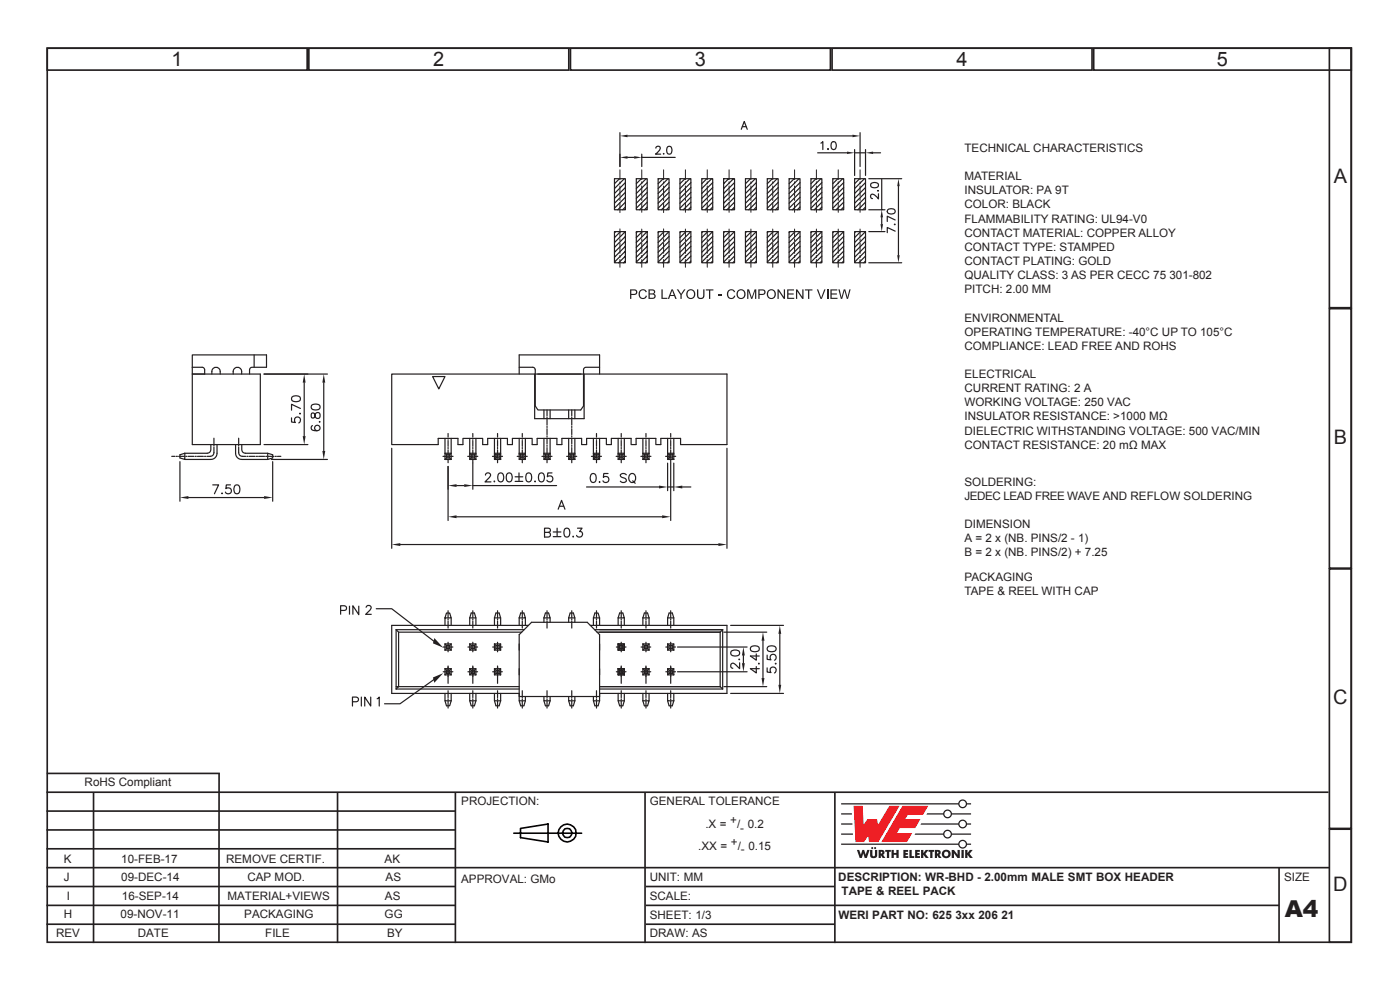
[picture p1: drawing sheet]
<svg xmlns="http://www.w3.org/2000/svg" width="297mm" height="210mm" viewBox="0 0 297 210" stroke-linecap="round" stroke-linejoin="round" font-family="sans-serif">
<!-- layer: Calque 1 -->
<g fill="none" stroke="#231f20" stroke-width=".35">
<path d="M10 10.2h276.7v189.7h-276.7zM10 10.2h55.2v4.7h-55.2zM65.5 10.2h55.2v4.7h-55.2zM121 10.2h55.2v4.7h-55.2zM176.5 10.2h55.2v4.7h-55.2zM232 10.2h54.7v4.7h-54.7zM282 10.2h4.7v55.1h-4.7zM282 65.5h4.7v55h-4.7zM282 120.7h4.7v55h-4.7zM9.8 168h272M9.8 176h86.7M9.8 172h86.7"/>
<path d="M9.9 164.1h36.7M19.8 168v32M46.5 164l-.1 36M71.6 168v32M96.6 168v32M136.8 168v32M177.1 168v32M282 175.9h4.7v24h-4.7zM9.8 192h86.7M9.8 188h86.7M9.8 196h86.7M9.8 184h272.2"/>
<path d="M9.8 180h86.7M137 192h134.3M137 188h40.1M137 196h40.1M271.3 184v16"/>
</g>
<g fill="none" stroke="#000" stroke-width=".34">
<path d="M109 176.7h14.4M110.4 175.7l5.9-.9v3.8l-5.9-.9z"/>
<circle cx="120.3" cy="176.7" r="1.88"/>
<circle cx="120.3" cy="176.7" r="1.02"/>
</g>
<g fill="#ee1d23">
<path d="M181.1 170.9h1.9l.2 4 .9-1.2h2l.2 1.3 2.4-4.1h2.1l-4.5 7.7h-1.9l-.2-1.3-.9 1.3h-1.8z"/>
<path d="M191.4 170.9h5.5l-1.1 1.9h-3.2l-.6 .9h3.3l-1.1 1.9h-3.3l-.6 1.1h3.2l-1.1 1.9h-5.4z"/>
</g>
<g fill="#231f20">
<path d="M181.8 180.3h.5l.3 1 .3-1h.4l.3 1 .4-1h.5l-.6 1.7h-.5l-.3-1-.3 1h-.4z"/>
<path d="M184.6 180.3h.5v1.2l.2 .1 .3-.1v-1.2h.5v1.1a.76 .76 0 0 1-.8 .6 .76 .76 0 0 1-.7-.6z"/>
<path d="M187.8 180.3h1.2v.4h-.4v1.3h-.5l.1-1.3h-.4z"/>
<path d="M189.1 180.3h.5v.6h.6v-.6h.5l-.1 1.7h-.4v-.7h-.6v.7h-.5z"/>
<path d="M191.6 180.3h1.1v.4h-.6v.2h.5v.4h-.5v.3h.6v.4h-1.1z"/>
<path d="M192.9 180.3h.5v1.3h.5v.4h-1z"/>
<path d="M194.1 180.3h1v.4h-.5v.2h.5v.4h-.5v.3h.6v.4h-1.1z"/>
<path d="M195.4 180.3h.5v.7l.5-.7h.6l-.7 .8 .7 .9h-.6l-.5-.7v.7h-.5z"/>
<path d="M197 180.3h1.2v.4h-.4v1.3h-.5v-1.3h-.3z"/>
<path d="M201.9 180.3h.5l.8 1-.1-1h.5v1.7h-.5l-.7-1.1v1.1h-.5z"/>
<path d="M204 180.3h.5v1.7h-.5z"/>
<path d="M204.7 180.3h.5v.7l.5-.7h.6l-.6 .8 .7 .9h-.6l-.6-.7v.7h-.5z"/>
<circle cx="185" cy="179.9" r=".22"/>
<circle cx="185.7" cy="179.9" r=".22"/>
</g>
<g fill="#231f20">
<path d="M186.4 180.3h.5a.55 .55 0 0 1 .7 .3 .55 .55 0 0 1-.3 .7l.5 .7h-.5l-.4-.6v.6h-.5zM186.9 180.7v.3h.2v-.2z" fill-rule="evenodd"/>
<path d="M198.3 180.3h.6a.55 .55 0 0 1 .6 .3 .55 .55 0 0 1-.2 .7l.4 .7h-.5l-.4-.6v.6h-.5zM198.8 180.7v.3h.2l.1-.2z" fill-rule="evenodd"/>
<path d="M199.8 181.1a.95 .95 0 0 1 1.9 0 .95 .95 0 0 1-1.9 0zM200.3 181.2a.5 .5 0 0 0 1 0 .5 .5 0 0 0-1 0z" fill-rule="evenodd"/>
</g>
<path d="M178.4 176.9h2.6M178.4 174.8h2.4M178.4 172.6h2.3" fill="none" stroke="#231f20" stroke-width=".27"/>
<g fill="#231f20">
<path d="M203.5 170.5a.7 .7 0 0 1 1.4 0 .7 .7 0 0 1-1.4 0zM178.4 170.4h24.9a.94 .94 0 0 1 .9-.8 .94 .94 0 0 1 1 .8h.8v.2h-.8a.94 .94 0 0 1-1 .9 .94 .94 0 0 1-.9-.9h-24.9z" fill-rule="evenodd"/>
<path d="M200.3 172.6a.7 .7 0 0 1 1.4 0 .7 .7 0 0 1-1.4 0zM196.7 172.5h3.4a.94 .94 0 0 1 .9-.8 .94 .94 0 0 1 1 .8h4v.3h-4a.94 .94 0 0 1-1 .8 .94 .94 0 0 1-.9-.8h-3.6z" fill-rule="evenodd"/>
<path d="M203.5 174.8a.7 .7 0 0 1 1.4 0 .7 .7 0 0 1-1.4 0zM195.4 174.7h7.9a.94 .94 0 0 1 .9-.9 .94 .94 0 0 1 1 .9h.8v.2h-.8a.94 .94 0 0 1-1 .8 .94 .94 0 0 1-.9-.8h-8z" fill-rule="evenodd"/>
<path d="M200.3 176.9a.7 .7 0 0 1 1.4 0 .7 .7 0 0 1-1.4 0zM194.2 176.8h5.9a.94 .94 0 0 1 .9-.8 .94 .94 0 0 1 1 .8h4v.3h-4a.94 .94 0 0 1-1 .8 .94 .94 0 0 1-.9-.8h-6.1z" fill-rule="evenodd"/>
<path d="M203.5 179.1a.7 .7 0 0 1 1.4 0 .7 .7 0 0 1-1.4 0zM178.4 178.9h24.9a.94 .94 0 0 1 .9-.8 .94 .94 0 0 1 1 .8h.8v.3h-.8a.94 .94 0 0 1-1 .8 .94 .94 0 0 1-.9-.8h-24.9z" fill-rule="evenodd"/>
</g>
<g fill="none" stroke="#231f20" stroke-width=".25">
<path d="M139.6 37.9h2.3v6.6h-2.3zM139.6 37.9h.1M140.7 37.9l-1.1 1.1M141.7 37.9l-2.1 2.1M141.9 38.7l-2.3 2.3M141.9 39.8l-2.3 2.3M144.3 37.9h2.3v6.6h-2.3zM144.3 37.9h.1M145.3 37.9l-1 1.1M146.3 37.9l-2 2.1M146.6 38.7l-2.3 2.3M146.6 39.8l-2.3 2.3"/>
<path d="M148.9 37.9h2.3v6.6h-2.3zM148.9 37.9h.1M149.9 37.9l-1 1.1M151 37.9l-2.1 2.1M151.2 38.7l-2.3 2.3M151.2 39.8l-2.3 2.3M153.5 37.9h2.3v6.6h-2.3zM153.5 37.9h.1M154.6 37.9l-1.1 1.1M155.6 37.9l-2.1 2.1M155.8 38.7l-2.3 2.3M155.8 39.8l-2.3 2.3"/>
<path d="M158.1 37.9h2.4v6.6h-2.4zM158.2 37.9h-.1M159.2 37.9l-1.1 1.1M160.2 37.9l-2.1 2.1M160.5 38.7l-2.4 2.3M160.5 39.8l-2.4 2.3M162.8 37.9h2.3v6.6h-2.3zM162.8 37.9h.1M163.8 37.9l-1 1.1M164.9 37.9l-2.1 2.1M165.1 38.7l-2.3 2.3M165.1 39.8l-2.3 2.3"/>
<path d="M167.4 37.9h2.3v6.6h-2.3zM167.4 37.9h.1M168.5 37.9l-1.1 1.1M169.5 37.9l-2.1 2.1M169.7 38.7l-2.3 2.3M169.7 39.8l-2.3 2.3M172 37.9h2.4v6.6h-2.4zM172.1 37.9h-.1M173.1 37.9l-1.1 1.1M174.1 37.9l-2.1 2.1M174.4 38.7l-2.4 2.3M174.4 39.8l-2.4 2.3"/>
<path d="M184.3 37.9h7M190.6 39.5v14.6M139.8 49.1l-.2 .3M140.9 49.1l-1.3 1.3M141.9 49.1l-2.3 2.3M141.9 42.9l-1.6 1.6M141.9 40.8l-2.3 2.3M141.9 41.8l-2.3 2.4M141.9 43.9l-.5 .6M141.9 50.2l-2.3 2.3M141.9 51.2l-2.3 2.3M141.9 52.2l-2.3 2.4"/>
<path d="M141.9 53.3l-2.3 2.3M141.9 54.3l-1.4 1.4M141.9 55.4l-.3 .3M144.5 49.1l-.2 .3M145.5 49.1l-1.2 1.3M146.5 49.1l-2.2 2.3M146.6 42.9l-1.7 1.6M146.6 40.8l-2.3 2.3M146.6 41.8l-2.3 2.4M146.6 43.9l-.6 .6M146.6 50.2l-2.3 2.3M146.6 51.2l-2.3 2.3"/>
<path d="M146.6 52.2l-2.3 2.4M146.6 53.3l-2.3 2.3M146.6 54.3l-1.5 1.4M146.6 55.4l-.4 .3M149.1 49.1l-.2 .3M150.2 49.1l-1.3 1.3M151.2 49.1l-2.3 2.3M151.2 42.9l-1.6 1.6M151.2 40.8l-2.3 2.3M151.2 41.8l-2.3 2.4M151.2 43.9l-.6 .6M151.2 50.2l-2.3 2.3"/>
<path d="M151.2 51.2l-2.3 2.3M151.2 52.2l-2.3 2.4M151.2 53.3l-2.3 2.3M151.2 54.3l-1.4 1.4M151.2 55.4l-.4 .3M153.7 49.1l-.2 .3M154.8 49.1l-1.3 1.3M155.8 49.1l-2.3 2.3M155.8 42.9l-1.6 1.6M155.8 40.8l-2.3 2.3M155.8 41.8l-2.3 2.4M155.8 43.9l-.6 .6"/>
<path d="M155.8 50.2l-2.3 2.3M155.8 51.2l-2.3 2.3M155.8 52.2l-2.3 2.4M155.8 53.3l-2.3 2.3M155.8 54.3l-1.4 1.4M155.8 55.4l-.3 .3M158.4 49.1l-.3 .3M159.4 49.1l-1.3 1.3M160.4 49.1l-2.3 2.3M160.5 42.9l-1.7 1.6M160.5 40.8l-2.4 2.3M160.5 41.8l-2.4 2.4"/>
<path d="M160.5 43.9l-.6 .6M160.5 50.2l-2.4 2.3M160.5 51.2l-2.4 2.3M160.5 52.2l-2.4 2.4M160.5 53.3l-2.4 2.3M160.5 54.3l-1.5 1.4M160.5 55.4l-.4 .3M163 49.1l-.2 .3M164 49.1l-1.2 1.3M165.1 42.9l-1.6 1.6M165.1 40.8l-2.3 2.3M165.1 41.8l-2.3 2.4"/>
<path d="M165.1 43.9l-.6 .6M165.1 49.1l-2.3 2.3M165.1 50.2l-2.3 2.3M165.1 51.2l-2.3 2.3M165.1 52.2l-2.3 2.4M165.1 53.3l-2.3 2.3M165.1 54.3l-1.4 1.4M165.1 55.4l-.4 .3M167.6 49.1l-.2 .3M168.7 49.1l-1.3 1.3M169.7 42.9l-1.6 1.6M169.7 40.8l-2.3 2.3"/>
<path d="M169.7 41.8l-2.3 2.4M169.7 43.9l-.6 .6M169.7 49.1l-2.3 2.3M169.7 50.2l-2.3 2.3M169.7 51.2l-2.3 2.3M169.7 52.2l-2.3 2.4M169.7 53.3l-2.3 2.3M169.7 54.3l-1.4 1.4M169.7 55.4l-.4 .3M172.3 49.1l-.3 .3M173.3 49.1l-1.3 1.3M174.4 42.9l-1.7 1.6"/>
<path d="M174.4 54.3l-1.4 1.4M174.4 40.8l-2.4 2.3M174.4 41.8l-2.4 2.4M174.4 43.9l-.6 .6M174.4 49.1l-2.4 2.3M174.4 50.2l-2.4 2.3M174.4 51.2l-2.4 2.3M174.4 52.2l-2.4 2.4M174.4 53.3l-2.4 2.3M174.4 55.4l-.4 .3M184.3 55.7h7"/>
</g>
<g fill="none" stroke="#231f20" stroke-width=".21">
<path d="M140.8 36v2.1M140.8 38.6v.4M140.8 39.5v2.2M145.4 36v2.1M145.4 38.6v.4M145.4 39.4v2.2M150 36v2.1M150 38.6v.4M150 39.4v2.2M154.7 36v2.1M154.7 38.6v.4M154.7 39.4v2.2"/>
<path d="M159.3 36v2.1M159.3 38.6v.4M159.3 39.4v2.2M163.9 36v2.1M163.9 38.6v.4M163.9 39.4v2.2M168.6 36v2.1M168.6 38.6v.4M168.6 39.4v2.2M173.2 36v2.1M173.2 38.6v.4M173.2 39.4v2.2"/>
<path d="M140.8 42.1v.4M140.8 43v2.1M145.4 42.1v.4M145.4 43v2M150 42.1v.4M150 43v2M154.7 42.1v.4M154.7 43v2M159.3 42.1v.4M159.3 43v2M163.9 42.1v.4M163.9 43v2"/>
<path d="M168.6 42.1v.4M168.6 43v2M173.2 42.1v.4M173.2 43v2"/>
</g>
<g fill="#231f20">
<path d="M190.6 37.9l.3 1.6h-.6z"/>
<path d="M190.3 54.1h.6l-.3 1.6z"/>
</g>
<g fill="none" stroke="#231f20" stroke-width=".25">
<path d="M176.7 37.9h.1M177.7 37.9l-1 1.1M178.8 37.9l-2.1 2.1M179 38.7l-2.3 2.3M179 39.8l-2.3 2.3M181.3 37.9h.1M182.4 37.9l-1.1 1.1M183.4 37.9l-2.1 2.1M183.6 38.7l-2.3 2.3M183.6 39.8l-2.3 2.3M187.1 38v6.5M176.9 49.1l-.2 .3"/>
<path d="M177.9 49.1l-1.2 1.3M179 42.9l-1.6 1.6M179 54.3l-1.4 1.4M179 40.8l-2.3 2.3M179 41.8l-2.3 2.4M179 43.9l-.6 .6M179 49.1l-2.3 2.3M179 50.2l-2.3 2.3M179 51.2l-2.3 2.3M179 52.2l-2.3 2.4M179 53.3l-2.3 2.3M179 55.4l-.4 .3"/>
<path d="M181.5 49.1l-.2 .3M182.6 49.1l-1.3 1.3M183.6 42.9l-1.6 1.6M183.6 54.3l-1.4 1.4M183.6 40.8l-2.3 2.3M183.6 41.8l-2.3 2.4M183.6 43.9l-.6 .6M183.6 49.1l-2.3 2.3M183.6 50.2l-2.3 2.3M183.6 51.2l-2.3 2.3M183.6 52.2l-2.3 2.4M183.6 53.3l-2.3 2.3"/>
<path d="M183.6 55.4l-.4 .3M184.3 49.1h3.4M184.3 44.5h3.4M187.1 46.1v1.4M188.3 44.5l.7-.2a.75 .75 0 0 1 .9 .5v.1a.96 .96 0 0 1-1.7 0zM189.8 47.5v.2zM189.9 49l-1.7-.7v1.1M189.9 46.7l-1.7-.8v1.1"/>
</g>
<g fill="#231f20">
<path d="M186.8 47.5h.5l-.2 1.6z"/>
<path d="M187.1 44.5l.2 1.6h-.5z"/>
</g>
<g fill="none" stroke="#231f20" stroke-width=".25">
<path d="M173.5 32.4h6.2M176.7 37.9h2.3v6.6h-2.3zM181.3 37.9h2.3v6.6h-2.3zM181.3 31.7v5.5M181.3 32.4h2.3M183.6 31.7v5.5M184.8 39a1.05 1.05 0 0 1 1.6 .2v.1a.95 .95 0 0 1-1.7 0zM185.2 32.4h1.6M139.6 49.1h2.3v6.6h-2.3zM144.3 49.1h2.3v6.6h-2.3zM148.9 49.1h2.3v6.6h-2.3zM153.5 49.1h2.3v6.6h-2.3z"/>
<path d="M158.1 49.1h2.4v6.6h-2.4zM162.8 49.1h2.3v6.6h-2.3zM167.4 49.1h2.3v6.6h-2.3zM172 49.1h2.4v6.6h-2.4zM176.7 49.1h2.3v6.6h-2.3zM181.3 49.1h2.3v6.6h-2.3zM186.3 40.4v.1zM186.4 41.1v1.1l-.6-.7-.8-.3a.49 .49 0 0 0-.3 .5 .49 .49 0 0 0 .4 .4"/>
</g>
<g fill="none" stroke="#231f20" stroke-width=".21">
<path d="M177.8 36v2.1M177.8 38.6v.4M177.8 39.4v2.2M182.5 36v2.1M182.5 38.6v.4M182.5 39.4v2.2M140.8 48.6v1.6M140.8 50.6v.5M140.8 51.5v2.2M140.8 54.2v.4M140.8 55v1.7M145.4 48.6v1.6"/>
<path d="M145.4 50.7v.4M145.4 51.5v2.2M145.4 54.2v.4M145.4 55.1v1.6M150 48.6v1.6M150 50.7v.4M150 51.5v2.2M150 54.2v.4M150 55.1v1.6M154.7 48.6v1.6M154.7 50.7v.4M154.7 51.5v2.2"/>
<path d="M154.7 54.2v.4M154.7 55.1v1.6M159.3 48.6v1.6M159.3 50.7v.4M159.3 51.5v2.2M159.3 54.2v.4M159.3 55.1v1.6M163.9 48.6v1.6M163.9 50.7v.4M163.9 51.5v2.2M163.9 54.2v.4M163.9 55.1v1.6"/>
<path d="M168.6 48.6v1.6M168.6 50.7v.4M168.6 51.5v2.2M168.6 54.2v.4M168.6 55.1v1.6M173.2 48.6v1.6M173.2 50.7v.4M173.2 51.5v2.2M173.2 54.2v.4M173.2 55.1v1.6M177.8 42.1v.4M177.8 43v2"/>
<path d="M177.8 48.6v1.6M177.8 50.7v.4M177.8 51.5v2.2M177.8 54.2v.4M177.8 55.1v1.6M182.5 42.1v.4M182.5 43v2M182.5 48.6v1.6M182.5 50.7v.4M182.5 51.5v2.2M182.5 54.2v.4M182.5 55.1v1.6"/>
</g>
<g fill="#231f20">
<path d="M183.6 32.4l1.6-.2v.5z"/>
<path d="M179.7 32.2l1.6 .2-1.6 .3z"/>
</g>
<path d="M131.5 28.1v7.2M133.1 28.8h47.8M174.1 30.4l.5-.4v1.7M175.7 31.6v.1zM176.5 30.1a.52 .52 0 0 1 .8 .3 .78 .78 0 0 1 .1 .9 .78 .78 0 0 1-.9 .3l-.2-.6zM182.5 28.1v7.2" fill="none" stroke="#231f20" stroke-width=".25"/>
<g fill="#231f20">
<path d="M131.5 28.8l1.6-.2v.5z"/>
<path d="M180.9 28.6l1.6 .2-1.6 .3z"/>
</g>
<path d="M131.5 32.7v2.6M133.1 33.4h1.4M136.1 32.7v2.6M136.1 33.4h7.1M157.3 27.4l.6-1.6 .6 1.6M157.5 26.9h.8" fill="none" stroke="#231f20" stroke-width=".25"/>
<g fill="#231f20">
<path d="M131.5 33.4l1.6-.3v.6z"/>
<path d="M134.5 33.1l1.6 .3-1.6 .3z"/>
</g>
<g fill="none" stroke="#231f20" stroke-width=".25">
<path d="M130.4 37.9h2.3v6.6h-2.3zM130.4 37.9h.1M131.4 37.9l-1 1.1M132.4 37.9l-2 2.1M132.7 38.7l-2.3 2.3M132.7 39.8l-2.3 2.3M135 37.9h2.3v6.6h-2.3zM135 37.9h.1M136.1 37.9l-1.1 1.1M137.1 37.9l-2.1 2.1M137.3 38.7l-2.3 2.3M137.3 39.8l-2.3 2.3"/>
<path d="M139.1 31.4a.49 .49 0 0 1 .5-.4 .49 .49 0 0 1 .5 .3l-.4 .8-.6 .6h1.1M140.7 32.6h.2zM141.7 31.1a.54 .54 0 0 1 .8 .3 .78 .78 0 0 1 0 .9 .78 .78 0 0 1-.8 .3l-.3-.6zM130.4 49.1h2.3v6.6h-2.3zM130.6 49.1l-.2 .3M131.6 49.1l-1.2 1.3M132.7 49.1l-2.3 2.3M132.7 42.9l-1.7 1.6M132.7 40.8l-2.3 2.3M132.7 41.8l-2.3 2.4M132.7 43.9l-.6 .6M132.7 50.2l-2.3 2.3"/>
<path d="M132.7 51.2l-2.3 2.3M132.7 52.2l-2.3 2.4M132.7 53.3l-2.3 2.3M132.7 54.3l-1.4 1.4M132.7 55.4l-.4 .3M135 49.1h2.3v6.6h-2.3zM135.2 49.1l-.2 .3M136.3 49.1l-1.3 1.3M137.3 49.1l-2.3 2.3M137.3 42.9l-1.6 1.6M137.3 40.8l-2.3 2.3M137.3 41.8l-2.3 2.4"/>
<path d="M137.3 43.9l-.6 .6M137.3 50.2l-2.3 2.3M137.3 51.2l-2.3 2.3M137.3 52.2l-2.3 2.4M137.3 53.3l-2.3 2.3M137.3 54.3l-1.4 1.4M137.3 55.4l-.4 .3"/>
</g>
<g fill="none" stroke="#231f20" stroke-width=".21">
<path d="M131.5 36v2.1M131.5 38.6v.4M131.5 39.5v2.2M136.1 36v2.1M136.1 38.6v.4M136.1 39.4v2.2M131.5 42.1v.4M131.5 43v2.1M131.5 48.6v1.6M131.5 50.6v.5M131.5 51.5v2.2M131.5 54.2v.4"/>
<path d="M131.5 55v1.7M136.1 42.1v.4M136.1 43v2M136.1 48.6v1.6M136.1 50.7v.4M136.1 51.5v2.2M136.1 54.2v.4M136.1 55.1v1.6"/>
</g>
<g fill="#231f20">
<path d="M135.8 61.6a.88 .88 0 0 1 1.4 .3l-.2 .1a.69 .69 0 0 0-1-.3 .69 .69 0 0 0-.2 1 .61 .61 0 0 0 .6 .5 .61 .61 0 0 0 .6-.5l.3 .1a.97 .97 0 0 1-1.4 .5 .97 .97 0 0 1-.3-1.5z"/>
<path d="M140.3 61.4h.3v1.8h1v.2h-1.3z"/>
<path d="M143.6 61.4h.3l.6 .9 .6-.9h.3l-.8 1.1v.9h-.3v-.9z"/>
<path d="M147.9 61.4h.2v1.1a.54 .54 0 0 0 .6 .7 .54 .54 0 0 0 .5-.7v-1.1h.3v1.1a.8 .8 0 0 1-.8 .9 .8 .8 0 0 1-.8-.9z"/>
<path d="M149.7 61.4h1.6v.2h-.6v1.8h-.3v-1.8h-.7z"/>
<path d="M152.3 62.5h.8v.3h-.8z"/>
<path d="M154.5 61.6a.88 .88 0 0 1 1.5 .3l-.3 .1a.69 .69 0 0 0-1-.3 .69 .69 0 0 0-.2 1 .61 .61 0 0 0 .6 .5 .61 .61 0 0 0 .6-.5l.3 .1a.97 .97 0 0 1-1.4 .5 .97 .97 0 0 1-.3-1.5z"/>
<path d="M158.5 61.4h.4l.6 1.7 .6-1.7h.3v2h-.2v-1.7l-.6 1.7h-.2l-.6-1.7v1.7h-.3z"/>
<path d="M164.9 61.4h.3l1.1 1.6v-1.6h.2v2h-.2l-1.1-1.6v1.6h-.3z"/>
<path d="M167 61.4h1.4v.2h-1.1v.6h1.1v.3h-1.1v.7h1.2v.2h-1.5z"/>
<path d="M168.9 61.4h.2l1.1 1.6v-1.6h.3v2h-.3l-1.1-1.6v1.6h-.2z"/>
<path d="M170.8 61.4h1.6v.2h-.7v1.8h-.3v-1.8h-.6z"/>
<path d="M173.3 61.4h.3l.6 1.8 .7-1.8h.2l-.8 2h-.2z"/>
<path d="M133.7 61.4h.7a.62 .62 0 0 1 .8 .6 .62 .62 0 0 1-.7 .6h-.6v.8h-.2zM133.9 61.6v.7h.8a.37 .37 0 0 0 .2-.4 .37 .37 0 0 0-.5-.3z"/>
<path d="M137.6 61.4h.7a.51 .51 0 0 1 .7 .3 .51 .51 0 0 1-.3 .6 .57 .57 0 0 1 .4 .7 .57 .57 0 0 1-.8 .4h-.7zM137.8 61.6v.6h.5a.34 .34 0 0 0 .4-.3 .34 .34 0 0 0-.5-.3zM137.8 62.5v.7h.7a.36 .36 0 0 0 .3-.5 .36 .36 0 0 0-.5-.2z"/>
<path d="M142.4 61.4h.3l.9 2h-.3l-.3-.6h-.8l-.2 .6h-.3zM142.6 61.6l-.3 1h.6z"/>
<path d="M145.6 62.4a1.01 1.01 0 0 1 2 0 1.01 1.01 0 0 1-2 0zM146.1 61.8a.77 .77 0 0 0-.1 1.1 .77 .77 0 0 0 1.1-.1 .76 .76 0 0 0 0-1 .76 .76 0 0 0-1 0z"/>
<path d="M156.2 62.4a1.05 1.05 0 0 1 2.1 0 1.05 1.05 0 0 1-2.1 0zM156.7 61.8a.77 .77 0 0 0-.1 1.1 .77 .77 0 0 0 1.2-.1 .76 .76 0 0 0-.1-1 .76 .76 0 0 0-1 0z"/>
<path d="M160.9 61.4h.7a.62 .62 0 0 1 .8 .6 .62 .62 0 0 1-.7 .6h-.6v.8h-.2zM161.1 61.6v.7h.8a.37 .37 0 0 0 .2-.4 .37 .37 0 0 0-.4-.3z"/>
<path d="M162.7 62.4a1.01 1.01 0 0 1 2 0 1.01 1.01 0 0 1-2 0zM163.1 61.8a.77 .77 0 0 0 0 1.1 .77 .77 0 0 0 1.1-.1 .76 .76 0 0 0 0-1 .76 .76 0 0 0-1.1 0z"/>
</g>
<path d="M175.6 61.4v2" fill="none" stroke="#231f20" stroke-width=".27"/>
<g fill="#231f20">
<path d="M176.2 61.4h1.4v.2h-1.2v.6h1.1v.3h-1.1v.7h1.3v.2h-1.5z"/>
<path d="M177.9 61.4h.2l.4 1.7 .5-1.7h.3l.5 1.7 .4-1.7h.3l-.6 2h-.3l-.4-1.8-.5 1.8h-.3z"/>
</g>
<g fill="none" stroke="#231f20" stroke-width=".25">
<path d="M40.8 77.9h2.3l.3 .3v1.1h-2.6zM40.8 77.9v-2.6h15.7v2.6h-3.2l-.3 .3-.1 1.1M44.9 79.3a.98 .98 0 0 1 .3-1.2 .98 .98 0 0 1 1.3 .1l.2 .3v.8M49.5 79.3a1 1 0 0 1 .9-1.4 1 1 0 0 1 .9 1.4M53.9 75.3v2.6M110.1 77.9h2.9l.5 .3v7.9l.6 .9h9.1l.6-.9v-7.9l.5-.3h2.9M110.1 79.3v-4h17.1v4M110.1 134.6v13.1h17.1v-13.1M112.8 132h11.8M127.2 133.6h26.1M127.2 134.1h25.6M137.7 136.6v1.3"/>
<path d="M137.7 131.1v1.6M141.2 137.2h.7M141.6 136.6h1.3v1.3M141.6 136.6v1.3h1.3M141.6 131.1v1.6M141.6 136.6l.3 .3M141.9 136.9h.7v.7h-.7zM141.9 137.6l-.3 .3M141.9 130h.7l.3 1.1h-1.3zM142.2 137.2h.2M142.3 136.2v.7M142.3 137.1v.3"/>
<path d="M142.3 137.6v.7M142.3 129.5v1.5M142.3 131.3v.2M142.3 131.7v1.5M142.6 137.6l.3 .3M142.6 137.2h.7M142.9 136.6l-.3 .3M142.9 131.1v1.6M143.7 137.2h14.8M157.7 139v1.7M127.2 145.6h25.6M127.2 147.1h27"/>
<path d="M137.7 141.8v1.4M141.2 142.5h.7M141.6 141.8h1.3v1.4M141.6 141.8v1.4h1.3M141.6 141.8l.3 .4M141.9 142.2h.7v.6h-.7zM141.9 142.8l-.3 .4M142.2 142.5h.2M142.3 141.5v.6M142.3 142.4v.2M142.3 142.9v.6M142.6 142.8l.3 .4"/>
<path d="M142.6 142.5h.7M142.9 141.8l-.3 .4M143.7 142.5h14.8"/>
</g>
<g fill="#231f20">
<path d="M157.7 137.2l.3 1.8h-.6z"/>
<path d="M157.4 140.7h.6l-.3 1.8z"/>
</g>
<g fill="none" stroke="#231f20" stroke-width=".25">
<path d="M40.8 79.3h14.4v15h-14.4zM56 79.3h9.3M36.4 96.8h.7M37.4 96.8h.2M37.9 96.8h1.2M38.2 96.5l1-.4v1.4l-1-.4zM39.4 96.8h.2M39.9 96.8h1.2M41.4 96.8h.2M41.9 96.8h1.2M43.4 96.8h.2M44.7 94.3v1.3l-.5 .5h-5"/>
<path d="M45.4 94.9l-.2 1.6a1.32 1.32 0 0 1-1.3 .3M45.4 93v1.1M45.4 94.3v.3M46 94.3v1.8a1.3 1.3 0 0 1-1.3 1.4h-5.5M50 94.3v1.8a1.3 1.3 0 0 0 1.3 1.4h5.5M50.6 94.9l.2 1.6a1.3 1.3 0 0 0 1.3 .3M50.6 93v1.1M50.6 94.3v.3M51.3 94.3v1.3l.3 .4 .5 .1h4.7v1.4M52.4 96.8h.2M52.9 96.8h1.2M54.4 96.8h.2"/>
<path d="M54.9 96.8h1.2M56 94.3h9.3M56.4 96.8h.2M56.8 96.1l1 .4v.6l-1 .4M56.9 96.8h1.2M58.4 96.8h.2M58.9 96.8h.7M64.5 81.2v11.3M83.1 132.7h29M94 137.2h.7M94.4 131.1h1.3l-.3-1.1h-.7l-.3 1.1v1.6M94.4 136.6h1.3"/>
<path d="M94.4 137.9h1.3M94.4 136.6v1.3M94.4 136.6l.3 .3M94.7 137.6h.7v-.7h-.7v.7l-.3 .3M94.9 137.2h.3M95.1 129.5v1.5M95.1 131.3v.2M95.1 131.7v1.5M95.1 136.2v.7M95.1 137.1v.3M95.1 137.6v.7M95.4 137.6l.3 .3"/>
<path d="M95.4 137.2h.7M95.7 136.6l-.3 .3M95.7 131.1v1.6M95.7 136.6v1.3M99.3 137.2h.6M99.6 136.6h1.4v1.3M99.6 136.6v1.3h1.4M99.6 131.1v1.6M99.6 136.6l.4 .3M100 136.9h.6v.7h-.6zM100 130h.6l.4 1.1h-1.4zM100 137.6l-.4 .3"/>
<path d="M100.2 137.2h.2M100.3 129.5v1.5M100.3 131.3v.2M100.3 131.7v1.5M100.3 136.2v.7M100.3 137.1v.3M100.3 137.6v.7M100.6 137.6l.4 .3M100.7 137.2h.6M101 136.6l-.4 .3M101 131.1v1.6M104.5 137.2h.7"/>
<path d="M104.9 136.6h1.3v1.3M104.9 136.6v1.3h1.3M104.9 131.1v1.6M104.9 136.6l.3 .3M105.2 136.9h.7v.7h-.7zM105.2 130h.7l.3 1.1h-1.3zM105.2 137.6l-.3 .3M105.4 137.2h.3M105.6 129.5v1.5M105.6 131.3v.2M105.6 131.7v1.5M105.6 136.2v.7"/>
<path d="M105.6 137.1v.3M105.6 137.6v.7M105.9 137.6l.3 .3M105.9 137.2h.7M106.2 136.6l-.3 .3M106.2 131.1v1.6M110.1 131.1v1.6M110.1 136.6v1.3M110.5 130h.6l.4 1.1h-1.4zM110.8 129.5v1.5M110.8 131.3v.2M110.8 131.7v1.5"/>
<path d="M111.2 133.6h-27.2l.6 .5h26.1M111.5 131.1v1.6M115.4 131.1v.9M115.7 130h.7l.3 1.1h-1.3zM116 129.5v1.5M116 131.3v.2M116 131.7v1.5M116.7 131.1v.9M120.6 131.1v.9M121 130h.6l.4 1.1h-1.4zM121.3 129.5v1.5M121.3 131.3v.2"/>
<path d="M121.3 131.7v1.5M122 131.1v.9M125.2 132.7h29M125.9 131.1v1.6M126.1 133.6h27.2l-.5 .5h-26.1M126.2 130h.7l.3 1.1h-1.3zM126.5 129.5v1.5M126.5 131.3v.2M126.5 131.7v1.5M127.2 136.6v1.3M127.2 131.1v1.6M130.8 137.2h.6"/>
<path d="M131.1 131.1v1.6M131.1 136.6l.4 .3M131.1 136.6v1.3h1.3M131.1 136.6h1.3v1.3M131.5 130h.6l.3 1.1h-1.3zM131.5 137.6l-.4 .3M131.5 136.9h.6v.7h-.6zM131.7 137.2h.2M131.8 129.5v1.5M131.8 131.3v.2M131.8 131.7v1.5M131.8 136.2v.7"/>
<path d="M131.8 137.1v.3M131.8 137.6v.7M132.1 136.9l.3-.3zM132.1 137.6l.3 .3M132.1 137.2h.7M132.4 131.1v1.6M136 137.2h.7M136.4 136.6v1.3l.3-.3v-.7M136.4 131.1v1.6M136.7 136.9h.7M136.7 137.6h.7M136.7 136.9l-.3-.3h1.3l-.3 .3"/>
<path d="M136.7 130h.7l.3 1.1h-1.3zM136.9 137.2h.3M137 129.5v1.5M137 131.3v.2M137 131.7v1.5M137 136.2v.7M137 137.1v.3M137 137.6v.7M137.4 136.9v.7M137.4 137.6l.3 .3h-1.3M137.4 137.2h.7M155.1 138.2a1.18 1.18 0 0 1 1.8 .2v.2a1.07 1.07 0 0 1-1.9 0z"/>
<path d="M156.8 139.8v.2zM94 142.5h.7M94.4 141.8h1.3M94.4 143.2h1.3M94.4 141.8v1.4M94.4 141.8l.3 .4M94.7 142.2h.7v.6h-.7zM94.7 142.8l-.3 .4M94.9 142.5h.3M95.1 141.5v.6M95.1 142.4v.2M95.1 142.9v.6"/>
<path d="M95.4 142.8l.3 .4M95.4 142.5h.7M95.7 141.8l-.3 .4M95.7 141.8v1.4M99.3 142.5h.6M99.6 141.8h1.4v1.4M99.6 141.8v1.4h1.4M99.6 141.8l.4 .4M100 142.2h.6v.6h-.6zM100 142.8l-.4 .4M100.2 142.5h.2M100.3 141.5v.6"/>
<path d="M100.3 142.4v.2M100.3 142.9v.6M100.6 142.8l.4 .4M100.7 142.5h.6M101 141.8l-.4 .4M104.5 142.5h.7M104.9 141.8h1.3v1.4M104.9 141.8v1.4h1.3M104.9 141.8l.3 .4M105.2 142.2h.7v.6h-.7zM105.2 142.8l-.3 .4M105.4 142.5h.3"/>
<path d="M105.6 141.5v.6M105.6 142.4v.2M105.6 142.9v.6M105.9 142.8l.3 .4M105.9 142.5h.7M106.2 141.8l-.3 .4M110.1 141.8v1.4M127.2 141.8v1.4M130.8 142.5h.6M131.1 141.8l.4 .4M131.1 141.8v1.4h1.3M131.1 141.8h1.3v1.4"/>
<path d="M131.5 142.2h.6v.6h-.6zM131.5 142.8l-.4 .4M131.7 142.5h.2M131.8 141.5v.6M131.8 142.4v.2M131.8 142.9v.6M132.1 142.8l.3 .4M132.1 142.5h.7M132.4 141.8l-.3 .4zM136 142.5h.7M136.4 141.8v1.4M136.4 141.8h1.3l-.3 .4"/>
<path d="M136.4 141.8l.3 .4M136.7 142.2v.6l-.3 .4M136.7 142.2h.7M136.7 142.8h.7M136.9 142.5h.3M137 141.5v.6M137 142.4v.2M137 142.9v.6M137.4 142.2v.6M137.4 142.8l.3 .4h-1.3M137.4 142.5h.7M156.9 140.6v1.2l-.9-.8a.58 .58 0 0 0-.8-.2l-.2 .6 .5 .4"/>
</g>
<g fill="#231f20">
<path d="M64.5 79.3l.3 1.9h-.6z"/>
<path d="M64.2 92.5h.6l-.3 1.8z"/>
</g>
<path d="M56 79.3h13.5M57.6 97.5h11.9M61.8 88.6v.9l.9 .1-.2-.6a.64 .64 0 0 1 .7-.5 .64 .64 0 0 1 .5 .7l-.1 .4-.2 .1M61.9 84.2a1.21 1.21 0 0 1 1.8 .3v.2a1.02 1.02 0 0 1-1.5 .4 .61 .61 0 0 1-.3-.9zM63.6 87.6v.2zM63.7 86.6l-1.9-.8v1.2M68.7 81.2v14.5" fill="none" stroke="#231f20" stroke-width=".25"/>
<g fill="#231f20">
<path d="M68.4 95.7h.6l-.3 1.8z"/>
<path d="M68.7 79.3l.3 1.9h-.6z"/>
</g>
<path d="M38.2 97.9v8.4M57.8 97.9v8.4M66.1 87.7a.72 .72 0 0 0 .2 1l.4-.1v-.2a.68 .68 0 0 1 .3-.8 .68 .68 0 0 1 .8 .1l.1 .6-.2 .4a.7 .7 0 0 1-.7-.1 .7 .7 0 0 1-.3-.7 .39 .39 0 0 0-.6-.2zM66.1 86a1.54 1.54 0 0 1 1.7 0 .63 .63 0 0 1-.3 .9 .95 .95 0 0 1-1.5-.7zM66.3 90.3a.54 .54 0 0 0-.3 .5 .54 .54 0 0 0 .4 .5 1.12 1.12 0 0 0 1.5-.5 .58 .58 0 0 0-.5-.6 .58 .58 0 0 0-.7 .5 .58 .58 0 0 0 .6 .7M67.8 89.4v.2zM40 105.5h16" fill="none" stroke="#231f20" stroke-width=".25"/>
<g fill="#231f20">
<path d="M38.2 105.5l1.8-.3v.6z"/>
<path d="M56 105.2l1.8 .3-1.8 .3z"/>
</g>
<g fill="none" stroke="#231f20" stroke-width=".25">
<path d="M83.1 79.3h71.1v15h-9.8v-1.3h-4.2v1.3h-1.1v-1.3h-4.2v1.3h-1v-1.3h-4.2v1.3h-1.1v-1.3h-4.2v1.3h-1v-1.3h-4.2v1.3h-1.1v-1.3h-4.1v1.3h-1.1v-1.3h-4.2v1.3h-1.1v-1.3h-4.1v1.3h-1.1v-1.3h-4.2v1.3h-1v-1.3h-4.2v1.3h-9.9zM91.8 79.9h2.6l-1.3 2.6zM113.4 79.3v9.5h10.5v-9.5M114.1 79.3h9.2M83.1 95.1v21.2M94 96.8h.7M94.4 96.1h1.3l-.3 .4h-.7zM94.4 97.5h1.3M94.4 93v4.5M94.7 96.7v.4h.7M94.7 96.5v.6l-.3 .4M94.9 96.8h.3"/>
<path d="M95.1 92v.7M95.1 92.9v.3M95.1 93.4v1.3M95.1 94.9v.3M95.1 95.4v1.3M95.1 96.9v.3M95.1 97.4v.8M95.4 97.1l.3 .4M95.4 96.5v.6M95.4 96.8h.7M95.7 93v4.5M99.2 96.8h.7"/>
<path d="M99.6 96.1h1.4l-.4 .4h-.6zM99.6 93v4.5h1.4M100 96.7v.4h.6M100 96.5v.6l-.4 .4M100.2 96.8h.2M100.3 92v.7M100.3 92.9v.3M100.3 93.4v1.3M100.3 94.9v.3M100.3 95.4v1.3M100.3 96.9v.3M100.3 97.4v.8"/>
<path d="M100.6 97.1l.4 .4M100.6 96.5v.6M100.7 96.8h.7M101 93v4.5M104.5 96.8h.7M104.9 96.1h1.3l-.3 .4h-.7zM104.9 93v4.5h1.3M105.2 96.7v.4h.7M105.2 96.5v.6l-.3 .4M105.4 96.8h.3M105.6 92v.7M105.6 92.9v.3"/>
<path d="M105.6 93.4v1.3M105.6 94.9v.3M105.6 95.4v1.3M105.6 96.9v.3M105.6 97.4v.8M105.9 97.1l.3 .4M105.9 96.5v.6M105.9 96.8h.7M106.2 93v4.5M109.7 96.8h.7M110.1 96.1h1.4l-.4 .4h-.6zM110.1 93v4.5h1.4"/>
<path d="M110.5 96.7v.4h.6M110.5 96.5v.6l-.4 .4M110.7 96.8h.2M110.8 92v.7M110.8 92.9v.3M110.8 93.4v1.3M110.8 94.9v.3M110.8 95.4v1.3M110.8 96.9v.3M110.8 97.4v.8M111.1 97.1l.4 .4M111.1 96.5v.6"/>
<path d="M111.2 96.8h.7M111.5 93v4.5M115 96.8h.7M115.4 87v1.8M115.4 96.1h1.3l-.3 .4h-.7zM115.4 93v4.5h1.3M115.7 96.7v.4h.7M115.7 96.5v.6l-.3 .4M115.9 96.8h.3M116 87v1.2M116 88.4v.3M116 88.9v1.3"/>
<path d="M116 90.4v.3M116 90.9v1.3M116 92.4v.3M116 92.9v1.3M116 94.4v.3M116 94.9v1.3M116 96.4v.3M116 96.9v1.3M116.4 96.5v.6M116.4 97.1l.3 .4M116.4 96.8h.7M116.7 87v1.8"/>
<path d="M116.7 93v4.5M120.2 96.8h.7M120.6 87v1.8M120.6 96.1h1.4l-.4 .4h-.6zM120.6 93v4.5h1.4M121 96.7v.4h.6M121 96.5v.6l-.4 .4M121.2 96.8h.2M121.3 87v1.2M121.3 88.4v.3M121.3 88.9v1.3M121.3 90.4v.3"/>
<path d="M121.3 90.9v1.3M121.3 92.4v.3M121.3 92.9v1.3M121.3 94.4v.3M121.3 94.9v1.3M121.3 96.4v.3M121.3 96.9v1.3M121.6 97.1l.4 .4M121.6 96.5v.6M121.7 96.8h.7M122 87v1.8M122 93v4.5"/>
<path d="M125.5 96.8h.7M125.9 96.1h1.3l-.3 .4h-.7zM125.9 93v4.5M125.9 97.5h1.3M126.2 96.7v.4h.7M126.2 96.5v.6l-.3 .4M126.4 96.8h.2M126.5 92v.7M126.5 92.9v.3M126.5 93.4v1.3M126.5 94.9v.3M126.5 95.4v1.3"/>
<path d="M126.5 96.9v.3M126.5 97.4v.8M126.9 97.1l.3 .4M126.9 96.5v.6M126.9 96.8h.7M127.2 93v4.5M130.7 96.8h.7M131.1 96.1h1.3l-.3 .4h-.6zM131.1 93v4.5h1.3M131.5 96.7v.4h.6M131.5 96.5v.6l-.4 .4M131.7 96.8h.2"/>
<path d="M131.8 92v.7M131.8 92.9v.3M131.8 93.4v1.3M131.8 94.9v.3M131.8 95.4v1.3M131.8 96.9v.3M131.8 97.4v.8M132.1 97.1l.3 .4M132.1 96.5v.6M132.1 96.8h.7M132.4 93v4.5M136 96.8h.7"/>
<path d="M136.4 93v4.5M136.4 97.5h1.3M136.7 96.5h.7M136.7 97.1h.7M136.7 97.1l-.3 .4M136.7 96.5v.6M136.9 96.8h.2M137 92v.7M137 92.9v.3M137 93.4v1.3M137 94.9v.3M137 95.4v1.3"/>
<path d="M137 96.9v.3M137 97.4v.8M137.4 96.5l.3-.4h-1.3l.3 .4M137.4 97.1l.3 .4M137.4 96.5v.6M137.4 96.8h.7M137.7 93v4.5M141.2 96.8h.7M141.6 96.1h1.3l-.3 .4h-.7zM141.6 93v4.5h1.3M141.9 96.7v.4h.7M141.9 96.5v.6l-.3 .4"/>
<path d="M142.2 96.8h.2M142.3 92v.7M142.3 92.9v.3M142.3 93.4v1.3M142.3 94.9v.3M142.3 95.4v1.3M142.3 96.9v.3M142.3 97.4v.8M142.6 97.1l.3 .4M142.6 96.5v.6M142.6 96.8h.7M142.9 93v4.5"/>
<path d="M154.2 95.1v21.2M45.1 102.9h1.3l-.9 1.8M47 104.7h.2zM48.9 102.9h-.9l-.1 .8a.67 .67 0 0 1 1 0 .67 .67 0 0 1-.1 1 .67 .67 0 0 1-1-.3M49.9 102.9a.63 .63 0 0 1 .9 .3 .95 .95 0 0 1-.6 1.5 1.19 1.19 0 0 1-.3-1.8zM84.9 115.5h67.5M83.1 147.1h27v1.6h1.4M84 145.6h26.1M84.6 145.6l-.6 .6h26.1M94.4 148.7l.3 1h.7l.3-1M94.4 147.1v1.6h1.3M95.1 146.5v1.5"/>
<path d="M95.1 148.2v.3M95.1 148.7v1.5M95.7 147.1v1.6M99.6 148.7l.4 1h.6l.4-1M99.6 147.1v1.6h1.4M100.3 146.5v1.5M100.3 148.2v.3M100.3 148.7v1.5M101 147.1v1.6M104.9 148.7l.3 1h.7l.3-1M104.9 147.1v1.6h1.3M105.6 146.5v1.5"/>
<path d="M105.6 148.2v.3M105.6 148.7v1.5M106.2 147.1v1.6M110.1 148.7l.4 1h.6l.4-1M110.8 146.5v1.5M110.8 148.2v.3M110.8 148.7v1.5M111.5 147.7v1M115.4 147.7v1h1.3M115.4 148.7l.3 1h.7l.3-1M116 146.5v1.5M116 148.2v.3"/>
<path d="M116 148.7v1.5M116.7 147.7v1M120.6 147.7v1h1.4M120.6 148.7l.4 1h.6l.4-1M121.3 146.5v1.5M121.3 148.2v.3M121.3 148.7v1.5M122 147.7v1M125.9 147.7v1M125.9 148.7h1.3l-.3 1h-.7zM126.5 146.5v1.5M126.5 148.2v.3"/>
<path d="M126.5 148.7v1.5M127.2 146.2h26.1zM127.2 145.6h25.6l.5 .6M127.2 147.1v1.6M131.1 147.1v1.6h1.3M131.1 148.7l.4 1h.6l.3-1M131.8 146.5v1.5M131.8 148.2v.3M131.8 148.7v1.5M132.4 147.1v1.6M136.4 148.7h1.3l-.3 1h-.7zM136.4 147.1v1.6"/>
<path d="M137 146.5v1.5M137 148.2v.3M137 148.7v1.5M137.7 147.1v1.6M141.6 147.1v1.6h1.3M141.6 148.7l.3 1h.7l.3-1M142.3 146.5v1.5M142.3 148.2v.3M142.3 148.7v1.5M142.9 147.1v1.6"/>
</g>
<g fill="#231f20">
<path d="M83.1 115.5l1.8-.3v.6z"/>
<path d="M152.4 115.2l1.8 .3-1.8 .3z"/>
</g>
<path d="M95.1 98.9v11.5M142.3 98.2v12.2M96.9 109.6h43.6M116.3 112.9a.5 .5 0 0 1 .5 .5 .5 .5 0 0 1-.5 .5h-.8v-1.9h.8l.4 .2 .1 .4-.2 .2-1.1 .1M117.4 112.8h1.6M117.4 113.8h1.6M118.2 112v1.6M119.9 112.1a.63 .63 0 0 1 .9 .3 .95 .95 0 0 1-.6 1.5 1.02 1.02 0 0 1-.5-1.5zM121.6 113.7v.2zM122.5 112h1l-.5 .8a.63 .63 0 0 1 .5 .8 .63 .63 0 0 1-1 .2l-.2-.2" fill="none" stroke="#231f20" stroke-width=".25"/>
<g fill="#231f20">
<path d="M95.1 109.6l1.8-.3v.6z"/>
<path d="M140.5 109.3l1.8 .3-1.8 .3z"/>
</g>
<path d="M95.1 98.9v4.9M100.3 98.2v5.6M96.9 103h1.6M100.3 103h17.8M118.4 108l.7-1.9 .7 1.9M118.7 107.4h.9" fill="none" stroke="#231f20" stroke-width=".25"/>
<g fill="#231f20">
<path d="M95.1 103l1.8-.3v.6z"/>
<path d="M98.5 102.7l1.8 .3-1.8 .3z"/>
</g>
<g fill="none" stroke="#231f20" stroke-width=".25">
<path d="M141.6 98.2v5.9M142.9 98.2v5.9M103 100.8l.4-.5 .6 .2a.58 .58 0 0 1-.2 .8l-.9 .9h1.3M104.8 102.1h.2zM105.9 100.4a.58 .58 0 0 1 .9 .3 .96 .96 0 0 1-.7 1.5 1.2 1.2 0 0 1-.2-1.8zM107.7 100.4a.58 .58 0 0 1 .9 .3 .96 .96 0 0 1-.7 1.5 1.2 1.2 0 0 1-.2-1.8zM109.3 101.1h1.6M109.3 102.1h1.6M110.1 100.3v1.6M111.8 100.4a.6 .6 0 0 1 .9 .3 1.27 1.27 0 0 1-.4 1.5h-.2a1.24 1.24 0 0 1-.3-1.8zM113.4 102.1h.2zM114.5 100.4a.58 .58 0 0 1 .9 .3 .96 .96 0 0 1-.6 1.5 1.2 1.2 0 0 1-.3-1.8z"/>
<path d="M117.1 100.3h-.9l-.1 .8 .6-.2a.65 .65 0 0 1 .6 .8 .65 .65 0 0 1-.7 .5l-.6-.3M124.4 103.3h15.4M141.6 103.3h1.3M144.7 103.3h1.9"/>
</g>
<g fill="#231f20">
<path d="M142.9 103.3l1.8-.3v.6z"/>
<path d="M139.8 103l1.8 .3-1.8 .3z"/>
</g>
<path d="M125.5 100.5a.61 .61 0 0 1 .9 .3 1.24 1.24 0 0 1-.5 1.5h-.1a1.2 1.2 0 0 1-.3-1.8zM127.1 102.2h.2zM129 100.4h-.9l-.1 .9a.66 .66 0 0 1 1-.1 .66 .66 0 0 1-.1 1 .66 .66 0 0 1-1-.2M132.9 100.7a.71 .71 0 0 0-.7-.3 .71 .71 0 0 0-.6 .5l.4 .4 .7 .2 .2 .6a.84 .84 0 0 1-1.3 0M133.6 100.7l.2-.2a.92 .92 0 0 1 1.1 .6 .92 .92 0 0 1-.4 1.1l-.2 .1a.98 .98 0 0 1-.9-.5 .98 .98 0 0 1 .2-1.1zM134.2 102l.6 .5M155 132.7h11.2M165.4 134.5v10.8M155 147.1h11.2" fill="none" stroke="#231f20" stroke-width=".25"/>
<g fill="#231f20">
<path d="M165.4 132.7l.3 1.8h-.6z"/>
<path d="M165.1 145.3h.6l-.3 1.8z"/>
</g>
<path d="M153.6 134.1h9.1M161.9 135.9v7.9M162.7 139v.9l.9 .1a.66 .66 0 0 1 0-1 .66 .66 0 0 1 .9 .1 .66 .66 0 0 1-.2 .9M162.9 137.3a1.21 1.21 0 0 1 1.8 .2v.2a1.11 1.11 0 0 1-2 0zM153.6 145.6h9.1M162.7 141.7v.9l.9 .1-.2-.7a.65 .65 0 0 1 .7-.5 .65 .65 0 0 1 .6 .7l-.4 .6M164.5 140.7v.2z" fill="none" stroke="#231f20" stroke-width=".25"/>
<g fill="#231f20">
<path d="M161.6 143.8h.6l-.3 1.8z"/>
<path d="M161.9 134.1l.3 1.8h-.6z"/>
</g>
<g fill="none" stroke="#231f20" stroke-width=".25">
<path d="M83.1 132.7v14.4M84 133.6v12.6M84.6 134.1v11.5M112.8 132l-2.7 2.6M124.6 132l2.6 2.6M152.8 134.1v11.5M153.3 133.6v12.6M154.2 132.7v14.4M159.3 137.3a1.21 1.21 0 0 1 1.8 .2v.2a1.02 1.02 0 0 1-1.5 .5 .61 .61 0 0 1-.3-.9zM160.4 138.7v1.3l-1.2-.8h1.9M95.1 141.3v1.4M95.1 143v.2"/>
<path d="M95.1 143.5v1.5M100.3 141.3v1.4M100.3 143v.2M100.3 143.5v1.5M105.6 141.3v1.4M105.6 143v.2M105.6 143.5v1.5M131.8 141.3v1.4M131.8 143v.2M131.8 143.5v1.5M137 141.3v1.4M137 143v.2"/>
<path d="M137 143.5v1.5M142.3 141.3v1.4M142.3 143v.2M142.3 143.5v1.5M160.4 141.4v1.4l-1.2-1h1.9M161 140.7v.2z"/>
</g>
<g fill="#231f20">
<path d="M72.2 128.4h.9l.3 .1 .2 .4-.2 .6-1.1 .1v-.2l1-.1 .1-.4-.3-.3h-.8l.1-.1v1.9h-.3z"/>
<path d="M74 128.5h.3v1.9h-.3z"/>
<path d="M74.8 128.4h.2l1.2 1.9-.2 .1v-1.9h.2l-.1 2-1.3-1.9 .2-.1v1.9h-.3z"/>
<path d="M77.7 128.5l.3-.2h.4l.4 .3 .1 .4-.3 .5-.9 .9-.1-.2h1.2v.2h-1.3l1.1-1.5-.3-.4-.3 .1-.2 .3h-.3z"/>
</g>
<path d="M91.8 143.7l2.2-.9-1.9 2z" fill="#231f20"/>
<path d="M74.8 148.9h.8a.49 .49 0 0 0 .4-.4 .49 .49 0 0 0-.1-.5l-1.1-.1v1.9M76.7 147.9v1.9M78.6 147.9v1.9l-1.2-1.9v1.9M80 148.2l.5-.3v1.9M92.1 144.1l-7.2 5.2h-3.3" fill="none" stroke="#231f20" stroke-width=".25"/>
<path d="M92.1 135.3l1.9 2.1-2.2-.9z" fill="#231f20"/>
<path d="M79.8 129.1h3.3l9 7" fill="none" stroke="#231f20" stroke-width=".25"/>
<text font-size="4.9" fill="#231f20" x="272.6" y="194.5">A4</text>
<g font-size="4.2" fill="#231f20">
<text x="36.4" y="14">1</text>
<text x="91.9" y="14">2</text>
<text x="147.4" y="14">3</text>
<text x="202.9" y="14">4</text>
<text x="258.2" y="14">5</text>
<text x="282.9" y="38.8">A</text>
<text x="282.9" y="94.1">B</text>
<text x="282.8" y="149.3">C</text>
<text x="282.8" y="189">D</text>
</g>
<g font-size="2.5" fill="#231f20">
<text x="204.6" y="32.2">TECHNICAL CHARACTERISTICS</text>
<text x="204.6" y="38.2">MATERIAL</text>
<text x="204.6" y="41.2">INSULATOR: PA 9T</text>
<text x="204.6" y="44.2">COLOR: BLACK</text>
<text x="204.6" y="47.2">FLAMMABILITY RATING: UL94-V0</text>
<text x="204.6" y="50.2">CONTACT MATERIAL: COPPER ALLOY</text>
<text x="204.6" y="53.2">CONTACT TYPE: STAMPED</text>
<text x="204.6" y="56.2">CONTACT PLATING: GOLD</text>
<text x="204.6" y="59.2">QUALITY CLASS: 3 AS PER CECC 75 301-802</text>
<text x="204.6" y="62.2">PITCH: 2.00 MM</text>
<text x="204.6" y="68.2">ENVIRONMENTAL</text>
<text x="204.6" y="71.2">OPERATING TEMPERATURE: -40°C UP TO 105°C</text>
<text x="204.6" y="74.2">COMPLIANCE: LEAD FREE AND ROHS</text>
<text x="204.6" y="80.2">ELECTRICAL</text>
<text x="204.6" y="83.2">CURRENT RATING: 2 A</text>
<text x="204.6" y="86.2">WORKING VOLTAGE: 250 VAC</text>
<text x="204.6" y="89.2">INSULATOR RESISTANCE: &gt;1000 MΩ</text>
<text x="204.6" y="92.2">DIELECTRIC WITHSTANDING VOLTAGE: 500 VAC/MIN</text>
<text x="204.6" y="95.2">CONTACT RESISTANCE: 20 mΩ MAX</text>
<text x="204.6" y="103.1">SOLDERING:</text>
<text x="204.6" y="106.1">JEDEC LEAD FREE WAVE AND REFLOW SOLDERING</text>
<text x="204.6" y="112">DIMENSION</text>
<text x="204.6" y="115">A = 2 x (NB. PINS/2 - 1)</text>
<text x="204.6" y="117.9">B = 2 x (NB. PINS/2) + 7.25</text>
<text x="204.6" y="123.2">PACKAGING</text>
<text x="204.6" y="126.2">TAPE &amp; REEL WITH CAP</text>
<text x="17.9" y="166.8">RoHS Compliant</text>
<text x="97.8" y="170.8">PROJECTION:</text>
<text x="137.8" y="170.8">GENERAL TOLERANCE</text>
<text x="149.6" y="175.6">.X =</text>
<text x="154.9" y="174.8">+</text>
<text x="155.1" y="179.4">+</text>
<text x="156.4" y="175.6">/ 0.2</text>
<text x="157.1" y="176.4">-</text>
<text x="13.5" y="183">K</text>
<text x="25.7" y="183">10-FEB-17</text>
<text x="48" y="183">REMOVE CERTIF.</text>
<text x="81.6" y="183">AK</text>
<text x="148.1" y="180.2">.XX =</text>
<text x="156.5" y="180.2">/ 0.15</text>
<text x="157.2" y="181">-</text>
<text x="13.5" y="186.8">J</text>
<text x="14.2" y="190.9">I</text>
<text x="25.7" y="186.8">09-DEC-14</text>
<text x="25.9" y="190.9">16-SEP-14</text>
<text x="48.3" y="190.9">MATERIAL+VIEWS</text>
<text x="52.5" y="186.8">CAP MOD.</text>
<text x="81.7" y="190.9">AS</text>
<text x="81.8" y="186.8">AS</text>
<text x="97.8" y="187.3">APPROVAL: GMo</text>
<text x="137.8" y="186.8">UNIT: MM</text>
<text x="137.8" y="190.9">SCALE:</text>
<text x="177.8" y="186.8">DESCRIPTION: WR-BHD - 2.00mm MALE SMT BOX HEADER</text>
<text x="178.5" y="189.8">TAPE &amp; REEL PACK</text>
<text x="272.4" y="186.8">SIZE</text>
<text x="13.5" y="194.8">H</text>
<text x="25.6" y="194.8">09-NOV-11</text>
<text x="51.8" y="194.8">PACKAGING</text>
<text x="81.6" y="194.8">GG</text>
<text x="137.8" y="194.8">SHEET: 1/3</text>
<text x="177.8" y="194.8">WERI PART NO: 625</text>
<text x="202.7" y="194.8">3xx 206</text>
<text x="212.4" y="194.8">21</text>
<text x="11.9" y="198.8">REV</text>
<text x="29.2" y="198.8">DATE</text>
<text x="56.3" y="198.8">FILE</text>
<text x="82.1" y="198.8">BY</text>
<text x="137.8" y="198.8">DRAW: AS</text>
</g>
</svg>
